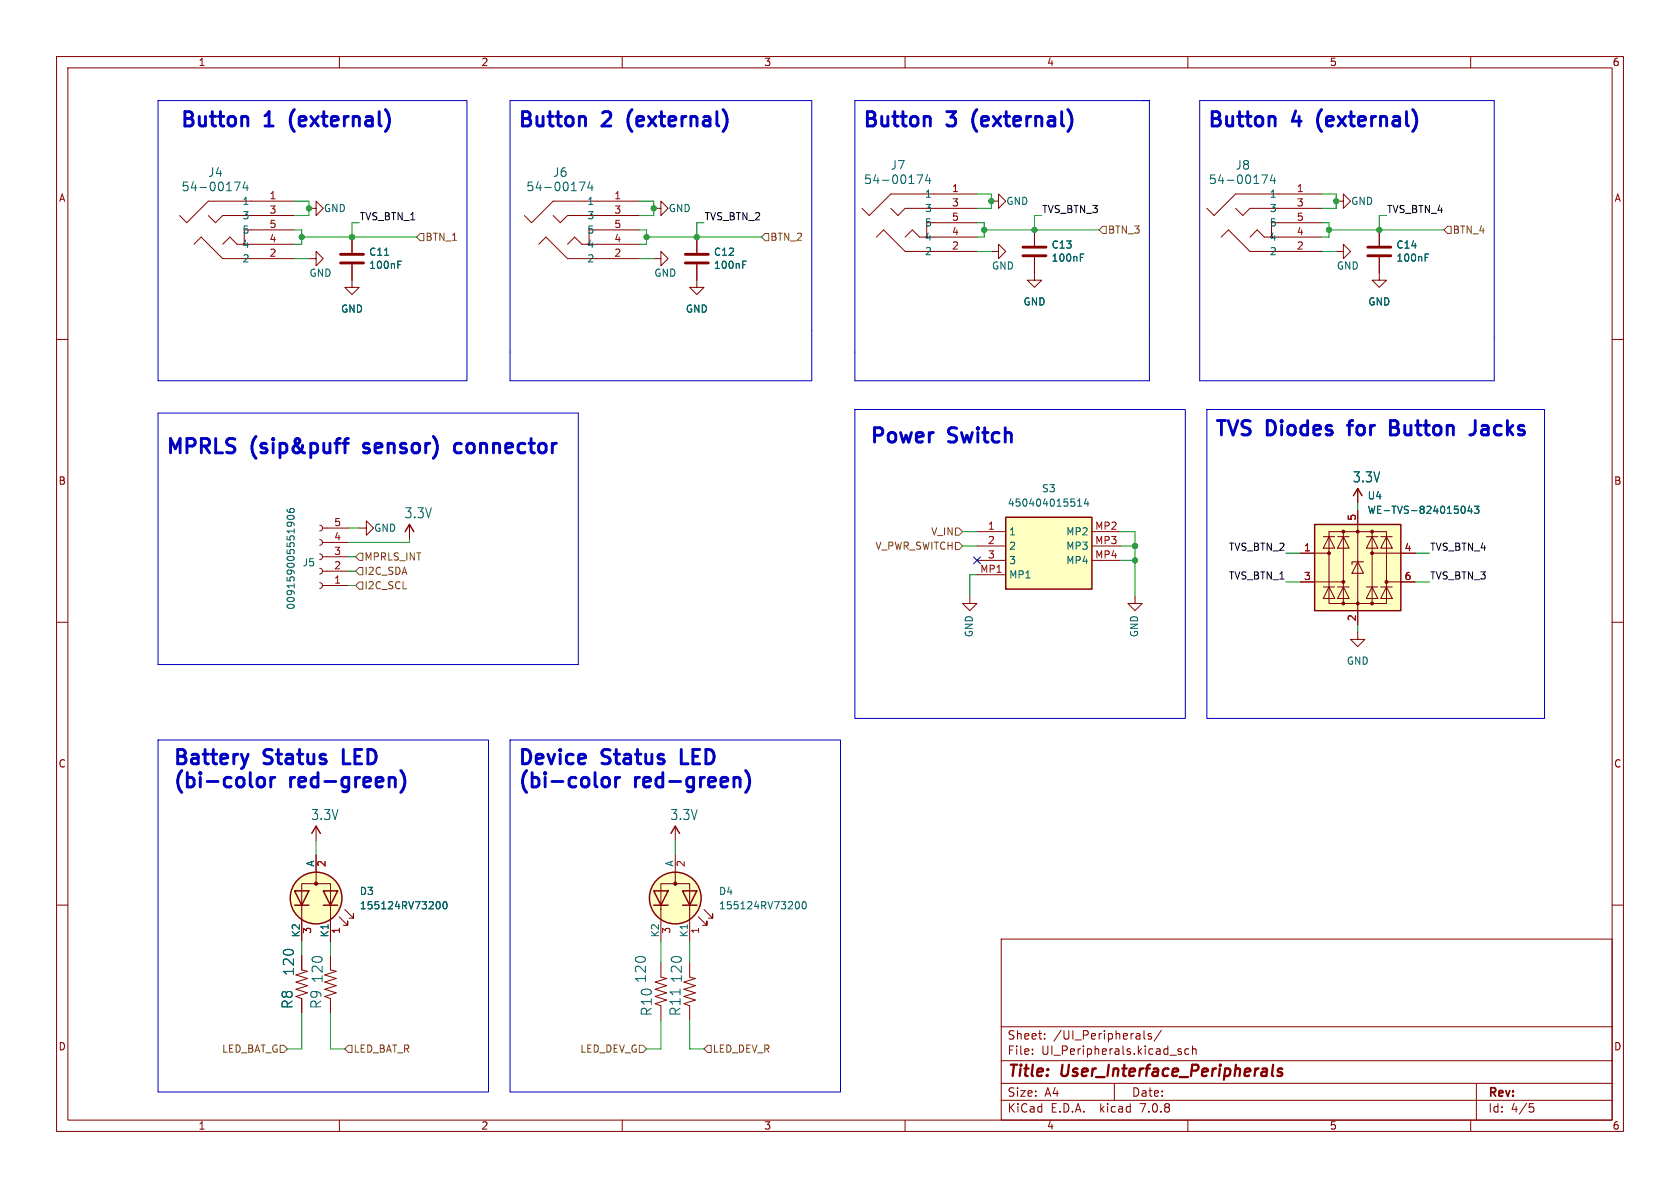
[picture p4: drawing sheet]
<svg xmlns="http://www.w3.org/2000/svg" width="297mm" height="210mm" viewBox="0 0 297 210" stroke-linecap="round" stroke-linejoin="round" font-family="sans-serif">
<g fill="none" stroke="#840000" stroke-width=".18">
<path d="M10 10h277v190h-277zM12 12h273v186h-273zM60 10v2M110 10v2M160 10v2M210 10v2M260 10v2M36.8 38.1l1.3 1.3 1.3-1.3h12.7M52.1 35.6h-15.3l-3.8 3.8-1.3-1.3M54.6 36.8h1.3v-1.2l1.2 1.2-1.2 1.3v-1.3M97.8 38.1l1.3 1.3 1.2-1.3h12.7M113 35.6h-15.2l-3.8 3.8-1.3-1.3"/>
<path d="M115.6 36.8h1.2v-1.2l1.3 1.2-1.3 1.3v-1.3M157.5 36.8l1.2 1.3 1.3-1.3h12.7M172.7 34.3h-15.2l-3.8 3.8-1.3-1.3M172.7 39.4h-8.9v2.5M175.3 35.6h1.2v-1.3l1.3 1.3-1.3 1.2v-1.2M218.4 36.8l1.3 1.3 1.3-1.3h12.7M233.7 34.3h-15.3l-3.8 3.8-1.2-1.3M233.7 39.4h-8.9v2.5M236.2 35.6h1.3v-1.3l1.3 1.3-1.3 1.2v-1.2M10 60h2M34.3 43.2l1.3-1.3 3.8 3.8h12.7M39.4 43.2l1.2-1.3 1.3 1.3h10.2"/>
<path d="M52.1 40.6h-8.9v2.6M54.6 45.7h1.3v-1.2l1.2 1.2-1.2 1.3v-1.3M62.2 46.7v4.1h1.3l-1.3 1.3-1.2-1.3h1.2M62.2 41.9v2.8M95.2 43.2l1.3-1.3 3.8 3.8h12.7M100.3 43.2l1.3-1.3 1.3 1.3h10.1M113 40.6h-8.9v2.6M115.6 45.7h1.2v-1.2l1.3 1.2-1.3 1.3v-1.3M123.2 46.7v4.1h1.3l-1.3 1.3-1.3-1.3h1.3M123.2 41.9v2.8M154.9 41.9l1.3-1.3 3.8 3.9h12.7M160 41.9l1.3-1.3 1.3 1.3h10.1"/>
<path d="M175.3 44.5h1.2v-1.3l1.3 1.3-1.3 1.2v-1.2M182.9 45.5v4h1.2l-1.2 1.3-1.3-1.3h1.3M182.9 40.6v2.8M215.9 41.9l1.3-1.3 3.8 3.9h12.7M221 41.9l1.2-1.3 1.3 1.3h10.2M236.2 44.5h1.3v-1.3l1.3 1.3-1.3 1.2v-1.2M243.8 45.5v4h1.3l-1.3 1.3-1.2-1.3h1.2M243.8 40.6v2.8M285 60h2M56.5 92.8l.4 .2 .1 .4-.1 .3-.4 .2M56.5 95.4l.4 .1 .1 .4-.1 .4-.4 .1M56.5 97.9l.4 .2 .1 .3-.1 .4-.4 .1"/>
<path d="M57 93.3h4.6M57 95.9h4.6M57 98.4h4.6M63.5 93.3h1.3v-1.2l1.2 1.2-1.2 1.3v-1.3M72.4 92.7v2.6M172.7 94h5.1M172.7 96.5h5.1M172.7 99.1h5.1M193 94h5.1M193 96.5h5.1M193 99.1h5.1M229.9 97.8h5"/>
<path d="M233.9 94.9h2.1M234.9 94.9l1.1 2h-2.1zM236.5 94.9h2M237.5 94h5.1v12.7h-5.1zM237.5 94.9l1 2h-2zM237.5 94h-2.6v12.7h2.6M240 99.3l1 2h-2zM240 86.4v2.5M240 90.2v20.3M241 99.3h-2v.5M241.6 94.9h2M242.6 94h2.5v12.7h-2.5"/>
<path d="M242.6 94.9l1 2h-2zM242.6 97.8h7.6M244.1 94.9h2M245.1 94.9l1 2h-2zM10 110h2M56.5 100.5l.4 .1 .1 .4-.1 .3-.4 .2M56.5 103l.4 .2 .1 .3-.1 .4-.4 .1M57 101h4.6M57 103.5h4.6M171.4 105.4v1.3h-1.2l1.2 1.3 1.3-1.3h-1.3M172.7 101.6h5.1M200.7 105.4v1.3h-1.3l1.3 1.3 1.2-1.3h-1.2"/>
<path d="M229.9 102.9h7.6M233.9 103.8h2.1M234.9 103.8l1.1 2h-2.1zM236.5 103.8h2M237.5 103.8l1 2h-2zM240 111.8v1.2h1.3l-1.3 1.3-1.2-1.3h1.2M241.6 103.8h2M242.6 103.8l1 2h-2zM244.1 103.8h2M245.1 103.8l1 2h-2zM245.1 102.9h5.1M285 110h2"/>
<path d="M10 160h2M55.9 146.1v2.5M55.9 151.1v5.1M119.4 146.1v2.5M119.4 151.1v5.1M285 160h2M53.3 160.8v-4.6h5.1v4.6M53.3 168.9v2.6l1.1 .2-2.1 .6 2.1 .7-2.1 .6 2.1 .6-2.1 .7 2.1 .6-2.1 .6 1 .4v2.6M53.3 160.7v5.7M58.4 160.7v5.7M58.4 168.9v2.6l1 .2-2 .6 2 .7-2 .6 2 .6-2 .7 2 .6-2 .6 1 .4v2.6M59.9 162.1l1.6 1.5v-.8v.8h-.8"/>
<path d="M61 160.8l1.5 1.5v-.8v.8h-.8M116.8 160.8v-4.6h5.1v4.6M116.8 160.7v5.7M116.8 170.2v2.5l1.1 .3-2.1 .6 2.1 .6-2.1 .7 2.1 .6-2.1 .6 2.1 .7-2.1 .6 1 .4v2.5M121.9 170.2v2.5l1 .3-2 .6 2 .6-2 .7 2 .6-2 .6 2 .7-2 .6 1 .4v2.5M121.9 160.7v5.7M123.4 162.1l1.6 1.5v-.8v.8h-.8M124.5 160.8l1.5 1.5v-.8v.8h-.8M177 166h108v32h-108zM60 198v2M110 198v2M160 198v2"/>
<path d="M177 194.5h108M177 191.5h108M177 187.5h108M177 181.5h108M182.5 186.3v.1M182.5 185.5v.1M184.7 183.6v.1M184.7 182.8v.1M197 191.5v3M202.2 182.2v1.3l.3 .2M203.5 182.8l-.3-.1-.2 .2v.2l.5 .2v.3h-.5M205.3 182.1l-1.3 2"/>
<path d="M208.3 185.8l.5 .2 .1 .2-.2 .2-.5-.1M208.3 185.5h.5M210 198v2M210.2 185.5l-.5-.1-.2 .3v.4l.1 .2h.6M210.8 185.5l.2-.1 .4 .1 .1 .9M210.8 184.9v1.5M260 198v2M261 191.5v6.5M270.4 195.1h.7M270.5 195.7h.4l.3 .3-.2 .5-.5 .1"/>
</g>
<path d="M225.1 188.2l-.2 1.7 .2 .3M226.7 189a.49 .49 0 0 0-.8 .3l.1 .1 .4 .1 .3 .3-.1 .3-.3 .1-.5-.1" fill="none" stroke="#840000" stroke-width=".4"/>
<g fill="none" stroke="#840000" stroke-width=".25">
<path d="M71.6 94l.8-1.3 .8 1.3M177.8 91.4h15.2v12.7h-15.2zM232.4 92.7h15.2v15.3h-15.2zM239.3 87.6l.7-1.2 .8 1.2M52.1 157.5h2.5l-1.3 2.5zM55.1 147.3l.8-1.2 .7 1.2M57.1 157.5h2.6l-1.3 2.5zM115.6 157.5h2.5l-1.3 2.5zM118.6 147.3l.8-1.2 .7 1.2M120.6 157.5h2.6l-1.3 2.5zM52.1 160h2.5M57.1 160h2.6"/>
<path d="M115.6 160h2.5M120.6 160h2.6"/>
<circle cx="55.9" cy="158.8" r="4.6"/>
<circle cx="119.4" cy="158.8" r="4.6"/>
</g>
<g fill="#ffffc2" stroke="#ffffc2" stroke-width=".18">
<path d="M177.8 91.4h15.2v12.7h-15.2z"/>
<path d="M232.4 92.7h15.2v15.3h-15.2z"/>
<circle cx="55.9" cy="158.8" r="4.6"/>
<circle cx="119.4" cy="158.8" r="4.6"/>
</g>
<g fill="none" stroke="#006464" stroke-width=".18">
<path d="M41.4 32.2h1.1l-.7 1.5M43.3 32.1l-.3 1.1h.9M43.7 32.7v1M102.4 32.2h1l-.6 1.5M104.3 32.1l-.4 1.1h1M104.6 32.7v1M162.1 30.9h1l-.6 1.5M164 30.9l-.4 1h1M164.3 31.4v1M223 30.9h1.1l-.7 1.5M224.9 30.9l-.3 1h.9M225.3 31.4v1"/>
<path d="M68 45.1h.7M70.3 46.8h.5M70.3 46.2h.6M131.3 46.8h.4M131.3 46.2h.6M191 45.5h.4M191 44.9h.6M252 45.5h.4M252 44.9h.6M50.7 90l.1 .4a.86 .86 0 0 0 1.2 0l-.1-.5h-.4l-.3 .2 .1 .4 .2 .1M50.8 91.3a.75 .75 0 0 1 1.2 .2 .72 .72 0 0 1-1.3-.1zM51.3 92.3l.2 .1v.4"/>
<path d="M52 92.7v-.2a.86 .86 0 0 0-1.3 0v.3M190.5 89.5h.7M190.5 88.6l.4-.4v1.3M192 88.1l-.3 1h.8M192.3 88.6v.9M258.5 89.5h.1a.68 .68 0 0 1 .4 .6 .68 .68 0 0 1-.4 .6h-.1M259.8 89.4l-.3 .9h.8M260.1 89.9v.8M260.7 89.5h.7l-.4 .5 .4 .1v.5l-.2 .1-.5-.1M77.3 159.5l.1-.1a.68 .68 0 0 1 .4 .6 .68 .68 0 0 1-.4 .7l-.1-.1M78.4 159.5l.2-.1a.68 .68 0 0 1 .4 .6 .68 .68 0 0 1-.4 .7l-.2-.2-.1-.3zM140.8 159.5l.1-.1a.68 .68 0 0 1 .4 .6 .68 .68 0 0 1-.4 .7l-.1-.1"/>
<path d="M141.9 159.5l.2-.1a.68 .68 0 0 1 .4 .6 .68 .68 0 0 1-.4 .7l-.2-.2-.1-.3z"/>
</g>
<g fill="#840000" stroke="#840000" stroke-width=".18">
<circle cx="55.9" cy="156.2" r=".28"/>
<circle cx="119.4" cy="156.2" r=".28"/>
<circle cx="234.9" cy="97.8" r=".25"/>
<circle cx="237.5" cy="106.7" r=".25"/>
<circle cx="237.5" cy="102.9" r=".25"/>
<circle cx="237.5" cy="94" r=".25"/>
<circle cx="240" cy="106.7" r=".25"/>
<circle cx="240" cy="94" r=".25"/>
<circle cx="242.6" cy="106.7" r=".25"/>
<circle cx="242.6" cy="97.8" r=".25"/>
<circle cx="242.6" cy="94" r=".25"/>
<circle cx="245.1" cy="102.9" r=".25"/>
</g>
<path d="M60.2 46.5h4.1M60.2 45h4.1M121.2 46.5h4M121.2 45h4M180.8 45.2h4.1M180.8 43.7h4.1M241.8 45.2h4.1M241.8 43.7h4.1" fill="none" stroke="#840000" stroke-width=".51"/>
<g fill="none" stroke="#725600" stroke-width=".18">
<path d="M74.3 41.3h.6v1.2h-.6l-.6-.6zM134.6 41.9l.7-.6h.6v1.2h-.6zM194.9 40h.7v1.3h-.7l-.6-.7zM255.9 40h.6v1.3h-.6l-.6-.7zM62.9 98.4l.6-.6h.6v1.3h-.6zM168.9 95.9h.6l.7 .6-.7 .7h-.6zM168.9 93.3h.6l.7 .7-.7 .6h-.6zM63.5 102.9h.6v1.2h-.6l-.6-.6zM63.5 100.3h.6v1.3h-.6l-.6-.6zM49.5 184.8h.7l.6 .6-.6 .7h-.7zM61.6 184.8h.6v1.3h-.6l-.6-.7zM113 184.8h.7l.6 .6-.6 .7h-.7z"/>
<path d="M125.1 184.8h.6v1.3h-.6l-.6-.7z"/>
</g>
<g fill="none" stroke="#0000c2" stroke-width=".51">
<path d="M60.6 78.4h1M61.6 77.5l-.5 .1M64.3 79.9l.2 .2M64.4 78.5l-.1 .2 .1 .4M81.6 78.5l-.8-.1-.5 .4v.8l.3 .3 .2 .2 .8-.2M238.2 75.2h1M245.8 75.6h.9M246.7 75.6l.3 .1M247 74.6l-.3-.3h-.9v2.6h1l.2-.1M247 75.3l-.3 .3M260.8 74.3v1.9l-.4 .6-.3 .1M262.3 75.2l-.3 .1"/>
<path d="M262.3 75.9a.5 .5 0 0 0-.4 .5 .5 .5 0 0 0 .4 .5M43.9 133.3l-.6 1.7M45.7 137.5a.69 .69 0 0 1 1.1 .4v.7a.69 .69 0 0 1-1.1 .4M47.9 137.4v1.7M48.6 137.4a.65 .65 0 0 0-.7 .5M60.7 132.5v2.5h1.2M70.8 136.2a2.91 2.91 0 0 1 0 3.9M106.7 137.5a.69 .69 0 0 1 1 .4v.7a.69 .69 0 0 1-1 .4M108.8 137.4v1.7M109.6 137.4a.65 .65 0 0 0-.8 .5M120.4 132.5v2.5h1.2M131.8 136.2a2.91 2.91 0 0 1 0 3.9"/>
</g>
<path d="M27.9 17.8h54.6v49.5h-54.6zM90.2 17.8h53.3v49.5h-53.3zM151.1 17.8h52.1v49.5h-52.1zM212.1 17.8h52.1v49.5h-52.1zM27.9 73h74.3v44.5h-74.3zM151.1 72.4h58.4v54.6h-58.4zM213.4 72.4h59.6v54.6h-59.6zM27.9 130.8h58.5v62.2h-58.5zM90.2 130.8h58.4v62.2h-58.4z" fill="none" stroke="#0000c2" stroke-width=".18"/>
<g fill="none" stroke="#009600" stroke-width=".18">
<path d="M52.1 35.6h2.5v2.5h-2.5M63.5 39.4h-1.3v2.5M113 35.6h2.6v2.5h-2.6M124.5 39.4h-1.3v2.5M172.7 39.4h1.3v2.5h-1.3M172.7 34.3h2.6v2.5h-2.6M184.1 38.1h-1.2v2.5M233.7 39.4h1.2v2.5h-1.2M233.7 34.3h2.5v2.5h-2.5M245.1 38.1h-1.3v2.5M52.1 40.6h1.2v2.6h-1.2M52.1 45.7h2.5"/>
<path d="M53.3 41.9h20.4M113 40.6h1.3v2.6h-1.3M113 45.7h2.6M114.3 41.9h20.3M172.7 44.5h2.6M174 40.6h20.3M233.7 44.5h2.5M234.9 40.6h20.4M61.6 93.3h1.9M61.6 98.4h1.3M72.4 95.3v.6h-10.8M170.2 96.5h2.5"/>
<path d="M170.2 94h2.5M198.1 96.5h2.6M198.1 99.1h2.6M198.1 94h2.6v11.4M227.3 97.8h2.6M240 88.9v1.3M250.2 97.8h2.5M61.6 103.5h1.3M61.6 101h1.3M172.7 101.6h-1.3v3.8M227.3 102.9h2.6M240 110.5v1.3"/>
<path d="M250.2 102.9h2.5M55.9 148.6v2.5M119.4 148.6v2.5M53.3 166.4v2.5M53.3 179.1v6.3h-2.5M58.4 166.4v2.5M58.4 179.1v6.3h2.6M116.8 166.4v3.8M121.9 166.4v3.8M116.8 180.3v5.1h-2.5M121.9 180.3v5.1h2.6"/>
</g>
<path d="M172.1 98.5l1.2 1.2M173.3 98.5l-1.2 1.2" fill="none" stroke="#000084" stroke-width=".18"/>
<g fill="#009600" stroke="#009600" stroke-width=".18">
<circle cx="54.6" cy="36.8" r=".46"/>
<circle cx="62.2" cy="41.9" r=".46"/>
<circle cx="53.3" cy="41.9" r=".46"/>
<circle cx="115.6" cy="36.8" r=".46"/>
<circle cx="174" cy="40.6" r=".46"/>
<circle cx="175.3" cy="35.6" r=".46"/>
<circle cx="234.9" cy="40.6" r=".46"/>
<circle cx="182.9" cy="40.6" r=".46"/>
<circle cx="243.8" cy="40.6" r=".46"/>
<circle cx="236.2" cy="35.6" r=".46"/>
<circle cx="200.7" cy="96.5" r=".46"/>
<circle cx="200.7" cy="99.1" r=".46"/>
<circle cx="114.3" cy="41.9" r=".46"/>
<circle cx="123.2" cy="41.9" r=".46"/>
</g>
<g font-size="3.5" fill="#0000c2">
<text x="31.7" y="22.6">Button</text>
<text x="47" y="22.6">1</text>
<text x="52.4" y="22.6">(external)</text>
<text x="91.4" y="22.6">Button</text>
<text x="106.7" y="22.6">2</text>
<text x="112.1" y="22.6">(external)</text>
<text x="152.4" y="22.6">Button</text>
<text x="167.7" y="22.6">3</text>
<text x="173.1" y="22.6">(external)</text>
<text x="213.4" y="22.6">Button</text>
<text x="228.6" y="22.6">4</text>
<text x="234" y="22.6">(external)</text>
<text x="214.6" y="77.2">TVS</text>
<text x="224.1" y="77.2">Diodes</text>
<text x="239.6" y="77.2">for</text>
<text x="247.9" y="77.2">Button</text>
<text x="263.2" y="77.2">Jacks</text>
<text x="29.2" y="80.4">MPRLS</text>
<text x="44.6" y="80.4">(sip&amp;puff</text>
<text x="65.5" y="80.4">sensor)</text>
<text x="82.6" y="80.4">connector</text>
<text x="153.7" y="78.5">Power</text>
<text x="167.9" y="78.5">Switch</text>
<text x="30.5" y="135.4">Battery</text>
<text x="46.9" y="135.4">Status</text>
<text x="61.8" y="135.4">LED</text>
<text x="91.4" y="135.4">Device</text>
<text x="106.6" y="135.4">Status</text>
<text x="121.5" y="135.4">LED</text>
<text x="30.5" y="139.5">(bi-color</text>
<text x="51.5" y="139.5">red-green)</text>
<text x="91.4" y="139.5">(bi-color</text>
<text x="112.4" y="139.5">red-green)</text>
</g>
<g font-size="2.8" fill="#840000">
<text x="178" y="190.9">Title:</text>
<text x="187.7" y="190.9">User_Interface_Peripherals</text>
</g>
<g font-size="2.5" fill="#006464">
<text x="239.1" y="85.5">3.3V</text>
<text x="71.4" y="91.8">3.3V</text>
<text x="54.9" y="145.2">3.3V</text>
<text x="118.4" y="145.2">3.3V</text>
<text x="52.2" y="172.6" transform="rotate(-90 52.2 172.6)">120</text>
<text x="57.3" y="173.9" transform="rotate(-90 57.3 173.9)">120</text>
<text x="114.4" y="173.9" transform="rotate(-90 114.4 173.9)">120</text>
<text x="120.8" y="173.9" transform="rotate(-90 120.8 173.9)">120</text>
<text x="51.9" y="178.5" transform="rotate(-90 51.9 178.5)">R8</text>
<text x="57" y="178.5" transform="rotate(-90 57 178.5)">R9</text>
<text x="115.4" y="179.7" transform="rotate(-90 115.4 179.7)">R10</text>
<text x="120.5" y="179.7" transform="rotate(-90 120.5 179.7)">R11</text>
</g>
<g font-size="2.1" fill="#006464">
<text x="32" y="34">54-00174</text>
<text x="36.7" y="31.5">J4</text>
<text x="93" y="34">54-00174</text>
<text x="97.7" y="31.5">J6</text>
<text x="152.7" y="32.7">54-00174</text>
<text x="157.4" y="30.2">J7</text>
<text x="213.6" y="32.7">54-00174</text>
<text x="218.3" y="30.2">J8</text>
</g>
<g font-size="2.1" fill="#840000">
<text x="178" y="184">Sheet:</text>
<text x="186.2" y="184">/UI_Peripherals/</text>
<text x="178" y="186.7">File:</text>
<text x="184.1" y="186.7">UI_Peripherals.kicad_sch</text>
<text x="178" y="196.9">KiCad</text>
<text x="178" y="194.1">Size:</text>
<text x="184.7" y="194.1">A4</text>
<text x="185.7" y="196.9">E.D.A.</text>
<text x="194.6" y="196.9">kicad</text>
<text x="200" y="194.1">Date:</text>
<text x="201.8" y="196.9">7.0.8</text>
<text x="263" y="194.3">Rev:</text>
<text x="263" y="196.9">Id:</text>
<text x="267.1" y="196.9">4/5</text>
</g>
<g font-size="1.8" fill="#840000">
<text x="35" y="11.9">1</text>
<text x="85" y="11.9">2</text>
<text x="135" y="11.9">3</text>
<text x="185" y="11.9">4</text>
<text x="235" y="11.9">5</text>
<text x="285" y="11.9">6</text>
<text x="10.3" y="35.9">A</text>
<text x="285.3" y="35.9">A</text>
<text x="10.3" y="85.9">B</text>
<text x="285.3" y="85.9">B</text>
<text x="10.3" y="135.9">C</text>
<text x="285.3" y="135.9">C</text>
<text x="10.3" y="185.9">D</text>
<text x="285.3" y="185.9">D</text>
<text x="35" y="199.9">1</text>
<text x="85" y="199.9">2</text>
<text x="135" y="199.9">3</text>
<text x="185" y="199.9">4</text>
<text x="235" y="199.9">5</text>
<text x="285" y="199.9">6</text>
</g>
<g font-size="1.8" fill="#a90000">
<text x="47.6" y="35.3">1</text>
<text x="108.5" y="35.3">1</text>
<text x="168.2" y="34">1</text>
<text x="229.2" y="34">1</text>
<text x="47.6" y="37.8">3</text>
<text x="47.6" y="40.4">5</text>
<text x="108.5" y="37.8">3</text>
<text x="108.5" y="40.4">5</text>
<text x="168.2" y="36.6">3</text>
<text x="168.2" y="41.7">4</text>
<text x="168.2" y="39.1">5</text>
<text x="229.2" y="36.6">3</text>
<text x="229.2" y="41.7">4</text>
<text x="229.2" y="39.1">5</text>
<text x="47.6" y="45.5">2</text>
<text x="47.6" y="42.9">4</text>
<text x="108.5" y="45.5">2</text>
<text x="108.5" y="42.9">4</text>
<text x="168.2" y="44.2">2</text>
<text x="229.2" y="44.2">2</text>
<text x="59" y="95.6">4</text>
<text x="59" y="93.1">5</text>
<text x="174.6" y="93.7">1</text>
<text x="193.5" y="93.7">MP2</text>
<text x="239.8" y="92.1" transform="rotate(-90 239.8 92.1)">5</text>
<text x="59" y="100.7">2</text>
<text x="59" y="98.2">3</text>
<text x="173.2" y="101.3">MP1</text>
<text x="174.6" y="96.3">2</text>
<text x="174.6" y="98.8">3</text>
<text x="193.5" y="96.3">MP3</text>
<text x="193.5" y="98.8">MP4</text>
<text x="230.4" y="97.5">1</text>
<text x="248.2" y="97.5">4</text>
<text x="59" y="103.3">1</text>
<text x="230.4" y="102.6">3</text>
<text x="248.2" y="102.6">6</text>
<text x="239.8" y="109.9" transform="rotate(-90 239.8 109.9)">2</text>
<text x="57.9" y="153.4" transform="rotate(-90 57.9 153.4)">2</text>
<text x="121.4" y="153.4" transform="rotate(-90 121.4 153.4)">2</text>
<text x="55.3" y="165.2" transform="rotate(-90 55.3 165.2)">3</text>
<text x="60.4" y="165.2" transform="rotate(-90 60.4 165.2)">1</text>
<text x="118.8" y="165.2" transform="rotate(-90 118.8 165.2)">3</text>
<text x="123.9" y="165.2" transform="rotate(-90 123.9 165.2)">1</text>
</g>
<g font-size="1.8" fill="#006464">
<text x="163.4" y="35.2">1</text>
<text x="224.4" y="35.2">1</text>
<text x="42.8" y="36.4">1</text>
<text x="42.8" y="39">3</text>
<text x="42.8" y="41.5">5</text>
<text x="57.2" y="37.7">GND</text>
<text x="103.7" y="36.4">1</text>
<text x="103.7" y="39">3</text>
<text x="103.7" y="41.5">5</text>
<text x="118.1" y="37.7">GND</text>
<text x="163.4" y="37.7">3</text>
<text x="163.4" y="40.2">5</text>
<text x="177.8" y="36.4">GND</text>
<text x="224.4" y="37.7">3</text>
<text x="224.4" y="40.2">5</text>
<text x="238.8" y="36.4">GND</text>
<text x="42.8" y="46.6">2</text>
<text x="42.8" y="44">4</text>
<text x="65.2" y="47.7">100nF</text>
<text x="65.2" y="45.4">C11</text>
<text x="103.7" y="46.6">2</text>
<text x="103.7" y="44">4</text>
<text x="126.1" y="47.7">100nF</text>
<text x="126.1" y="45.4">C12</text>
<text x="163.4" y="45.3">2</text>
<text x="163.4" y="42.8">4</text>
<text x="175.3" y="47.9">GND</text>
<text x="185.8" y="46.5">100nF</text>
<text x="185.8" y="44.1">C13</text>
<text x="224.4" y="45.3">2</text>
<text x="224.4" y="42.8">4</text>
<text x="236.2" y="47.9">GND</text>
<text x="246.8" y="46.5">100nF</text>
<text x="246.8" y="44.1">C14</text>
<text x="54.6" y="49.1">GND</text>
<text x="115.6" y="49.1">GND</text>
<text x="60.2" y="55.5">GND</text>
<text x="121.2" y="55.5">GND</text>
<text x="180.8" y="54.2">GND</text>
<text x="241.8" y="54.2">GND</text>
<text x="178.1" y="89.8">450404015514</text>
<text x="184.1" y="87.2">S3</text>
<text x="241.7" y="88.5">U4</text>
<text x="66" y="94.2">GND</text>
<text x="178.3" y="94.8">1</text>
<text x="188.4" y="94.8">MP2</text>
<text x="241.7" y="91">WE-TVS-824015043</text>
<text x="53.4" y="100.3">J5</text>
<text x="178.3" y="97.4">2</text>
<text x="178.3" y="99.9">3</text>
<text x="188.4" y="97.4">MP3</text>
<text x="188.4" y="99.9">MP4</text>
<text x="52.3" y="107.9" transform="rotate(-90 52.3 107.9)">009159005551906</text>
<text x="178.3" y="102.5">MP1</text>
<text x="172.2" y="112.7" transform="rotate(-90 172.2 112.7)">GND</text>
<text x="201.4" y="112.7" transform="rotate(-90 201.4 112.7)">GND</text>
<text x="238" y="117.7">GND</text>
<text x="55.6" y="153.3" transform="rotate(-90 55.6 153.3)">A</text>
<text x="119.1" y="153.3" transform="rotate(-90 119.1 153.3)">A</text>
<text x="63.5" y="158.4">D3</text>
<text x="63.5" y="160.9">155124RV73200</text>
<text x="127" y="158.4">D4</text>
<text x="127" y="160.9">155124RV73200</text>
<text x="53.1" y="165.8" transform="rotate(-90 53.1 165.8)">K2</text>
<text x="58.2" y="165.8" transform="rotate(-90 58.2 165.8)">K1</text>
<text x="116.6" y="165.8" transform="rotate(-90 116.6 165.8)">K2</text>
<text x="121.7" y="165.8" transform="rotate(-90 121.7 165.8)">K1</text>
</g>
<g font-size="1.8" fill="#0f0f0f">
<text x="63.5" y="39">TVS_BTN_1</text>
<text x="124.5" y="39">TVS_BTN_2</text>
<text x="184.1" y="37.8">TVS_BTN_3</text>
<text x="245.1" y="37.8">TVS_BTN_4</text>
<text x="217.1" y="97.4">TVS_BTN_2</text>
<text x="252.7" y="97.4">TVS_BTN_4</text>
<text x="217.1" y="102.5">TVS_BTN_1</text>
<text x="252.7" y="102.5">TVS_BTN_3</text>
</g>
<g font-size="1.8" fill="#725600">
<text x="195.8" y="41.5">BTN_3</text>
<text x="256.7" y="41.5">BTN_4</text>
<text x="75.1" y="42.8">BTN_1</text>
<text x="136.1" y="42.8">BTN_2</text>
<text x="164.5" y="94.8">V_IN</text>
<text x="64.3" y="101.8">I2C_SDA</text>
<text x="64.3" y="99.3">MPRLS_INT</text>
<text x="154.7" y="97.4">V_PWR_SWITCH</text>
<text x="64.3" y="104.4">I2C_SCL</text>
<text x="39.2" y="186.3">LED_BAT_G</text>
<text x="62.4" y="186.3">LED_BAT_R</text>
<text x="102.5" y="186.3">LED_DEV_G</text>
<text x="125.9" y="186.3">LED_DEV_R</text>
</g>
</svg>
